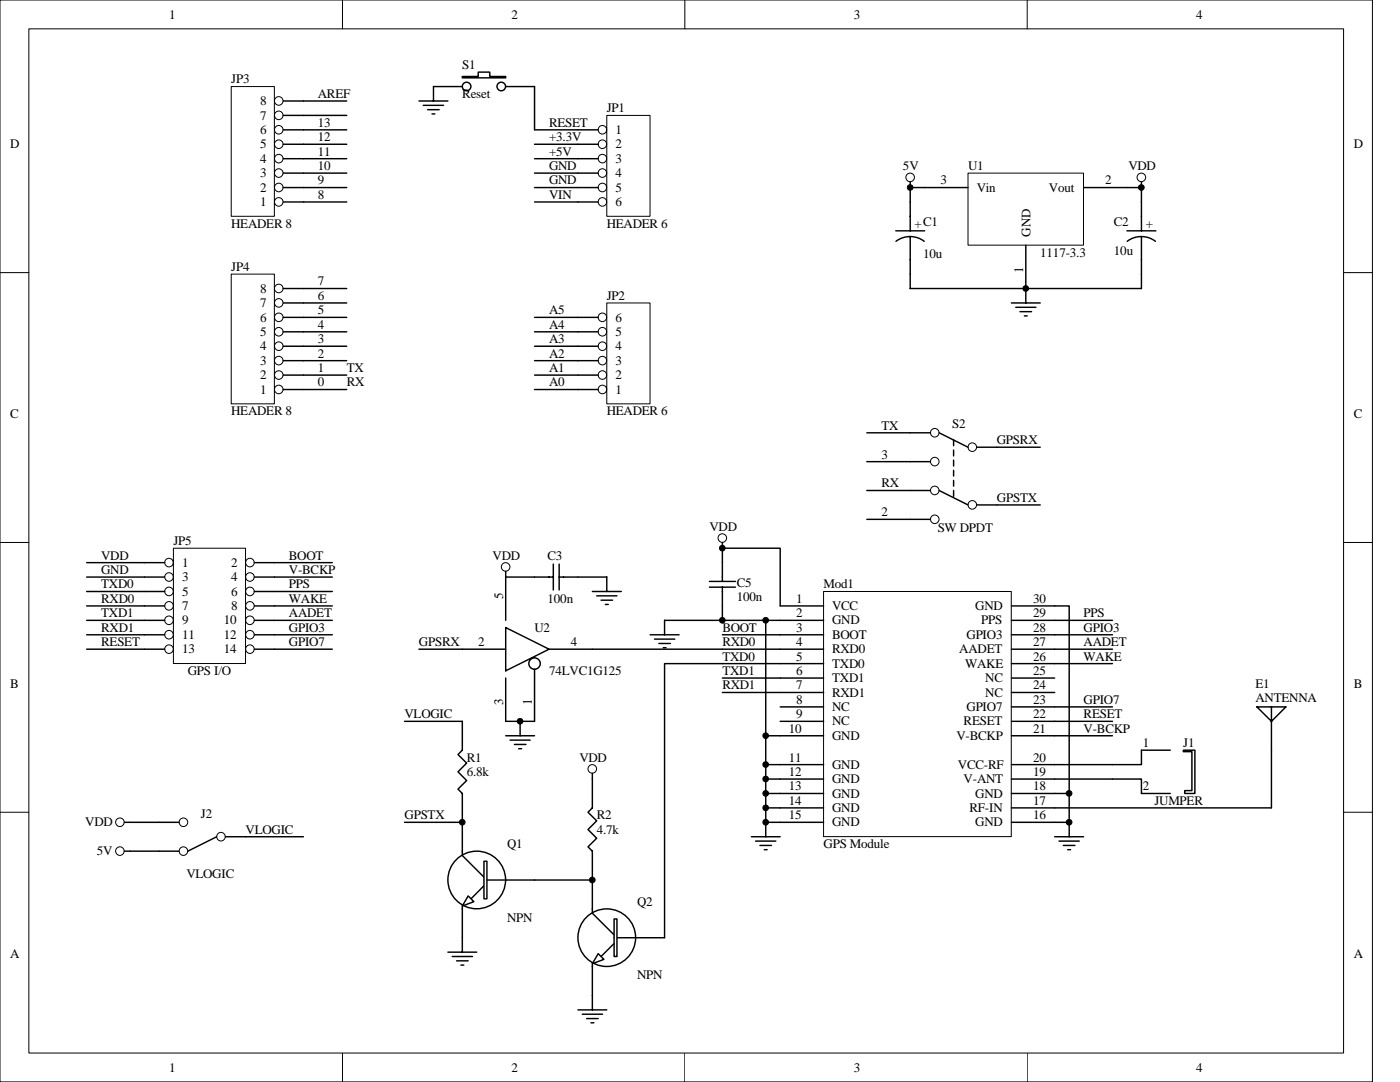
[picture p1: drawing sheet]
<svg xmlns="http://www.w3.org/2000/svg" width="279mm" height="216mm" viewBox="0 0 279 216" stroke-linecap="round" stroke-linejoin="round" font-family="sans-serif">
<g fill="none" stroke="#000" stroke-width=".2">
<path d="M0 0h273.9v215.9h-273.9zM5.8 5.8h262.3v204.3h-262.3zM68.3 0v5.8M136.7 0v5.8M205 0v5.8M0 54.4h5.8M268.2 54.4h5.7M0 108.2h5.8M268.2 108.2h5.7M0 162.1h5.8M268.2 162.1h5.7M68.3 210.1v5.8"/>
<path d="M136.7 210.1v5.8M205 210.1v5.8"/>
</g>
<path d="M164.4 118h37.4v48.9h-37.4z" fill="#fff"/>
<path d="M164.4 118h37.4v48.9h-37.4z" fill="none" stroke="#000" stroke-width=".2"/>
<g fill="none" stroke="#000" stroke-width=".29">
<path d="M155.7 120.9h8.7M155.7 126.7h8.7M155.7 129.5h8.7M155.7 132.4h8.7M155.7 135.3h8.7M155.7 138.2h8.7M164.4 123.8h-11.6v40.3h11.6M201.8 120.9h11.6v43.2h-11.6M201.8 123.8h8.7M201.8 126.7h8.7M201.8 129.5h8.7M201.8 132.4h8.7"/>
<path d="M201.8 135.3h8.7M201.8 138.2h8.7M152.8 146.8h11.6M152.8 152.6h11.6M152.8 155.4h11.6M152.8 158.3h11.6M155.7 141.1h8.7M155.7 143.9h8.7M201.8 141.1h8.7M201.8 143.9h8.7M201.8 146.8h8.7M201.8 152.6h8.7"/>
<path d="M201.8 155.4h8.7M201.8 158.3h11.6M149.9 167h5.8M150.8 167.8h4M151.7 168.7h2.3M152.5 169.5h.6M152.8 161.2h11.6M152.8 164.1v2.9M201.8 161.2h8.7M210.5 167h5.8M211.3 167.8h4.1M212.2 168.7h2.3"/>
<path d="M213.1 169.5h.6M213.4 164.1v2.9"/>
</g>
<path d="M46.2 17.3h8.6v25.9h-8.6z" fill="#fff"/>
<g fill="none" stroke="#000" stroke-width=".2">
<path d="M46.1 17.3h8.7v25.9h-8.7z"/>
<circle cx="55.6" cy="28.8" r=".86"/>
<circle cx="55.6" cy="34.5" r=".86"/>
<circle cx="55.6" cy="20.1" r=".86"/>
<circle cx="55.6" cy="23" r=".86"/>
<circle cx="55.6" cy="37.4" r=".86"/>
<circle cx="55.6" cy="31.7" r=".86"/>
<circle cx="55.6" cy="25.9" r=".86"/>
<circle cx="55.6" cy="40.3" r=".86"/>
</g>
<path d="M56.5 37.4h4.1M56.5 34.5h4.1M56.5 31.7h4.1M56.5 28.8h4.1M56.5 25.9h4.1M56.5 23h4.1M56.5 20.2h4.1M56.5 40.3h4.1" fill="none" stroke="#000" stroke-width=".29"/>
<path d="M46.2 54.7h8.6v25.9h-8.6z" fill="#fff"/>
<g fill="none" stroke="#000" stroke-width=".2">
<path d="M46.1 54.7h8.7v25.9h-8.7z"/>
<circle cx="55.6" cy="57.6" r=".86"/>
<circle cx="55.6" cy="74.8" r=".86"/>
<circle cx="55.6" cy="63.3" r=".86"/>
<circle cx="55.6" cy="72" r=".86"/>
<circle cx="55.6" cy="60.4" r=".86"/>
<circle cx="55.6" cy="66.2" r=".86"/>
<circle cx="55.6" cy="77.7" r=".86"/>
<circle cx="55.6" cy="69.1" r=".86"/>
</g>
<g fill="none" stroke="#000" stroke-width=".29">
<path d="M60.6 23h8.6M60.6 25.9h8.6M60.6 28.8h8.6M60.6 31.7h8.6M60.6 34.5h8.6M60.6 37.4h8.6M56.5 57.6h12.7M60.6 40.3h8.6M56.5 77.7h12.7M56.5 74.8h12.7M56.5 72h12.7M56.5 69.1h12.7"/>
<path d="M56.5 66.2h12.7M56.5 63.3h12.7M56.5 60.5h12.7"/>
</g>
<path d="M121.1 60.5h8.6v20.1h-8.6z" fill="#fff"/>
<g fill="none" stroke="#000" stroke-width=".2">
<path d="M121.1 60.5h8.6v20.1h-8.6z"/>
<circle cx="120.2" cy="71.9" r=".85"/>
<circle cx="120.2" cy="63.3" r=".85"/>
<circle cx="120.2" cy="74.8" r=".85"/>
<circle cx="120.2" cy="77.7" r=".85"/>
<circle cx="120.2" cy="66.2" r=".85"/>
<circle cx="120.2" cy="69.1" r=".85"/>
</g>
<path d="M115.3 77.7h4.1M115.3 74.8h4.1M115.3 72h4.1M115.3 69.1h4.1M115.3 66.2h4.1M115.3 63.3h4.1" fill="none" stroke="#000" stroke-width=".29"/>
<path d="M121.1 23.1h8.6v20.1h-8.6z" fill="#fff"/>
<g fill="none" stroke="#000" stroke-width=".2">
<path d="M121.1 23h8.6v20.2h-8.6z"/>
<circle cx="120.2" cy="28.8" r=".85"/>
<circle cx="120.2" cy="34.5" r=".85"/>
<circle cx="120.2" cy="31.6" r=".85"/>
<circle cx="120.2" cy="37.4" r=".85"/>
<circle cx="120.2" cy="25.9" r=".85"/>
<circle cx="120.2" cy="40.3" r=".85"/>
</g>
<path d="M86.5 17.3h5.8M100.9 17.3h5.8M106.7 25.9h12.7M106.7 34.5h12.7M115.3 28.8h4.1M115.3 31.7h4.1M115.3 37.4h4.1M106.7 40.3h12.7" fill="none" stroke="#000" stroke-width=".29"/>
<path d="M92.3 15.3h3.1v-.9h2.3v.9h3.2v.2h-8.6z" fill-rule="evenodd" fill="#fff" stroke="#000" stroke-width=".29"/>
<g fill="none" stroke="#000" stroke-width=".29">
<path d="M86.5 17.3v2.9M106.7 17.3v8.6M60.6 20.2h8.6M83.6 20.2h5.8M84.5 21h4M85.3 21.9h2.4M86.2 22.7h.6M106.7 31.7h8.6M106.7 37.4h8.6M106.7 28.8h8.6M106.7 63.3h8.6M106.7 66.2h8.6"/>
<path d="M106.7 69.1h8.6M106.7 72h8.6M106.7 74.8h8.6M106.7 77.7h8.6M100.9 114v9.8M100.9 115.1h9.5M110.4 112.6v5.1M111.6 115.1h9.5v2.9M111.6 112.6v5.1M118.2 118h5.8M119.1 118.9h4M120 119.8h2.3"/>
<path d="M141.6 117.2h5.2M141.6 116h5.2M144.2 116v-6.6h11.5v11.5M144.2 117.2v6.6h8.6M83.6 129.5h17.3M100.9 125.2l8.7 4.3-8.7 4.4zM106.7 133.6v10.3h-5.8v-8.6M109.6 129.5h8.6M120.8 120.6h.6M144.2 135.3h11.5M144.2 138.2h11.5M210.5 123.8h11.5"/>
<path d="M210.5 129.5h11.5M210.5 126.7h11.5M210.5 132.4h11.5M100.9 146.8h5.8M101.8 147.7h4M102.7 148.5h2.3M103.5 149.4h.6M103.8 143.9v2.9M210.5 143.9h11.5M210.5 146.8h11.5M210.5 141.1h11.5M210.5 152.6h11.5"/>
<path d="M210.5 155.4h11.5M227.8 149.7h5.8M227.8 158.3h5.8M250.8 141.1h5.8l-2.9 2.8zM253.7 141.1v8.6M210.5 161.2h43.2"/>
<circle cx="93.1" cy="17.3" r=".86"/>
<circle cx="100" cy="17.3" r=".86"/>
<circle cx="106.7" cy="132.4" r="1.14"/>
</g>
<circle cx="100.9" cy="113.1" r=".86" fill="none" stroke="#000" stroke-width=".2"/>
<path d="M236.2 149.7h2.3v8.6h-2.1v-.5h1.5v-7.8h-1.7z" fill-rule="evenodd" fill="#fff" stroke="#000" stroke-width=".29"/>
<g fill="none" stroke="#000" stroke-width=".29">
<path d="M184.5 37.4h-2.8v8.7M224.9 37.4h2.9v8.7M178.8 46.1h5.7M178.8 48.2a4.6 4.6 0 0 1 5.6 0M181.7 47.2v10.4h46.1v-10.4M204.7 57.6v2.9M224.9 46.1h5.8M225 48.2a4.6 4.6 0 0 1 5.6 0M201.8 60.5h5.8M202.7 61.3h4M203.6 62.2h2.3M204.4 63h.6"/>
<path d="M173 86.4h12.7M173 92.1h12.7M173 97.9h12.7M187.4 86.4l5.8 2.8M187.4 97.9l5.8 2.9M190.3 87.8v1.1M190.3 89.8v1.2M190.3 91.8v1.2M190.3 93.9v1.1M190.3 95.9v1.1M190.3 97.9v1.1M194.9 89.2h12.7"/>
<path d="M173 103.6h12.7M194.9 100.8h12.7M118.2 129.5h37.5M144.2 126.7h11.5M155.7 132.4h-23.1v54.7M222 155.4h5.8v2.9M227.8 149.7v2.9h-5.8M253.7 149.7v11.5"/>
</g>
<g fill="none" stroke="#000" stroke-width=".2">
<circle cx="186.6" cy="86.3" r=".86"/>
<circle cx="186.6" cy="92.1" r=".86"/>
<circle cx="186.6" cy="97.9" r=".86"/>
<circle cx="194" cy="89.2" r=".86"/>
<circle cx="186.6" cy="103.6" r=".86"/>
<circle cx="194" cy="100.7" r=".86"/>
</g>
<path d="M193.2 34.6h23v14.3h-23z" fill="#fff"/>
<g fill="none" stroke="#000" stroke-width=".2">
<path d="M193.2 34.5h23v14.4h-23z"/>
<circle cx="181.6" cy="35.4" r=".86"/>
<circle cx="227.8" cy="35.4" r=".86"/>
<circle cx="144.2" cy="107.4" r=".86"/>
</g>
<g fill="none" stroke="#000" stroke-width=".29">
<path d="M181.7 36.3v1.1M184.5 37.4h8.7M216.3 37.4h8.6M227.8 36.3v1.1M204.7 48.9v8.7M17.3 112.3h11.5M17.3 115.1h11.5M17.3 118h11.5M54.8 112.3h11.5M54.8 115.1h11.5M54.8 118h11.5M144.2 108.2v1.2"/>
<path d="M17.3 126.7h11.5M17.3 123.8h11.5M17.3 120.9h11.5M17.3 129.5h11.5M54.8 126.7h11.5M54.8 123.8h11.5M54.8 120.9h11.5M54.8 129.5h11.5M129.8 126.7h5.7M130.6 127.5h4.1M131.5 128.4h2.3M132.4 129.2h.5"/>
<path d="M144.2 123.8h-11.6v2.9"/>
</g>
<path d="M34.6 109.4h14.4v23h-14.4z" fill="#fff"/>
<g fill="none" stroke="#000" stroke-width=".2">
<path d="M34.6 109.4h14.4v23h-14.4z"/>
<circle cx="33.7" cy="112.3" r=".86"/>
<circle cx="33.7" cy="118" r=".86"/>
<circle cx="33.7" cy="115.1" r=".86"/>
<circle cx="49.9" cy="112.3" r=".86"/>
<circle cx="49.9" cy="118" r=".86"/>
<circle cx="49.9" cy="115.1" r=".86"/>
<circle cx="33.7" cy="126.6" r=".86"/>
<circle cx="33.7" cy="129.5" r=".86"/>
<circle cx="33.7" cy="123.8" r=".86"/>
<circle cx="33.7" cy="120.9" r=".86"/>
<circle cx="49.9" cy="129.5" r=".86"/>
<circle cx="49.9" cy="126.6" r=".86"/>
<circle cx="49.9" cy="120.9" r=".86"/>
<circle cx="49.9" cy="123.8" r=".86"/>
</g>
<g fill="none" stroke="#000" stroke-width=".29">
<path d="M28.8 112.3h4.1M28.8 115.1h4.1M28.8 118h4.1M50.8 112.3h4M50.8 115.1h4M50.8 118h4M28.8 120.9h4.1M28.8 123.8h4.1M28.8 126.7h4.1M28.8 129.5h4.1M50.8 120.9h4M50.8 123.8h4"/>
<path d="M50.8 126.7h4M50.8 129.5h4M118.2 175.6v6.6l4.4 4.3M118.2 192.3v6.3M122.6 187.1h10M122.6 188.3l-2.6 2.6"/>
</g>
<g fill="#000" stroke="#000" stroke-width=".2">
<circle cx="181.6" cy="37.4" r=".57"/>
<circle cx="227.8" cy="37.4" r=".57"/>
<circle cx="204.7" cy="57.6" r=".57"/>
</g>
<g fill="#fff" stroke="#000" stroke-width=".29">
<path d="M119.4 190.3l1.1 1.1-2.3 .9z"/>
<path d="M122.6 183.4h.5v7.5h-.5z" fill-rule="evenodd"/>
</g>
<g fill="none" stroke="#000" stroke-width=".29">
<path d="M92.3 164.1v6.6l4.3 4.3M96.6 175.6h10.1M96.6 176.7l-2.6 2.6M92.3 180.8v6.3"/>
<circle cx="121.1" cy="187.1" r="5.8"/>
</g>
<g fill="#fff" stroke="#000" stroke-width=".29">
<path d="M93.4 178.8l1.2 1.1-2.3 .9z"/>
<path d="M96.6 171.9h.6v7.4h-.6z" fill-rule="evenodd"/>
</g>
<g fill="none" stroke="#000" stroke-width=".29">
<path d="M80.7 143.9h11.6v5.8l-.9 .9 1.7 1.7-1.7 1.7 1.7 1.7-1.7 1.8 .9 .8v5.8h-11.6M118.2 154.3v6.9l-.9 .9 1.8 1.7-1.8 1.7 1.8 1.8-1.8 1.7 .9 .8v5.8h-11.5M24.8 164.1h11M24.8 169.8h11M43.2 167l-5.7 2.8M45 167h15.6M89.4 190h5.7M90.3 190.9h4M91.1 191.7h2.3M92 192.6h.6M92.3 187.1v2.9M118.2 198.6v2.9"/>
<path d="M115.3 201.5h5.8M116.2 202.4h4M117.1 203.2h2.3M117.9 204.1h.6"/>
<circle cx="95.1" cy="175.6" r="5.8"/>
</g>
<g fill="none" stroke="#000" stroke-width=".2">
<circle cx="118.2" cy="153.4" r=".86"/>
<circle cx="23.9" cy="164.1" r=".86"/>
<circle cx="23.9" cy="169.8" r=".86"/>
<circle cx="36.6" cy="169.8" r=".86"/>
<circle cx="36.6" cy="164.1" r=".86"/>
<circle cx="44.1" cy="166.9" r=".86"/>
</g>
<g fill="#000" stroke="#000" stroke-width=".2">
<circle cx="144.2" cy="109.4" r=".57"/>
<circle cx="144.2" cy="123.8" r=".57"/>
<circle cx="152.8" cy="123.8" r=".57"/>
<circle cx="103.8" cy="143.9" r=".57"/>
<circle cx="152.8" cy="152.6" r=".57"/>
<circle cx="152.8" cy="155.4" r=".57"/>
<circle cx="152.8" cy="158.3" r=".57"/>
<circle cx="152.8" cy="146.8" r=".57"/>
<circle cx="213.4" cy="158.3" r=".57"/>
<circle cx="92.3" cy="164.1" r=".57"/>
<circle cx="118.2" cy="175.6" r=".57"/>
<circle cx="152.8" cy="164.1" r=".57"/>
<circle cx="152.8" cy="161.2" r=".57"/>
<circle cx="213.4" cy="164.1" r=".57"/>
</g>
<g font-size="2.6">
<text x="33.7" y="3.7">1</text>
<text x="102.1" y="3.7">2</text>
<text x="170.4" y="3.7">3</text>
<text x="238.7" y="3.7">4</text>
<text x="46.1" y="16.7">JP3</text>
<text x="92.3" y="13.8">S1</text>
<text x="51.9" y="23.9">7</text>
<text x="51.9" y="21">8</text>
<text x="63.4" y="19.5">AREF</text>
<text x="92.3" y="19.5">Reset</text>
<text x="121.1" y="22.4">JP1</text>
<text x="2" y="29.6">D</text>
<text x="51.9" y="29.6">5</text>
<text x="51.9" y="26.7">6</text>
<text x="63.4" y="28.2">12</text>
<text x="63.4" y="25.3">13</text>
<text x="109.6" y="25.3">RESET</text>
<text x="109.6" y="28.2">+3.3V</text>
<text x="122.8" y="26.7">1</text>
<text x="122.8" y="29.6">2</text>
<text x="270.2" y="29.6">D</text>
<text x="51.9" y="35.4">3</text>
<text x="51.9" y="32.5">4</text>
<text x="63.4" y="33.9">10</text>
<text x="63.4" y="31.1">11</text>
<text x="109.6" y="33.9">GND</text>
<text x="109.6" y="31.1">+5V</text>
<text x="122.8" y="32.5">3</text>
<text x="122.8" y="35.4">4</text>
<text x="180.2" y="33.9">5V</text>
<text x="193.2" y="33.9">U1</text>
<text x="225.2" y="33.9">VDD</text>
<text x="51.9" y="41.1">1</text>
<text x="51.9" y="38.2">2</text>
<text x="63.4" y="39.7">8</text>
<text x="63.4" y="36.8">9</text>
<text x="109.6" y="39.7">VIN</text>
<text x="109.6" y="36.8">GND</text>
<text x="122.8" y="38.2">5</text>
<text x="122.8" y="41.1">6</text>
<text x="187.7" y="36.8">3</text>
<text x="194.9" y="38.2">Vin</text>
<text x="209.3" y="38.2">Vout</text>
<text x="220.6" y="36.8">2</text>
<text x="46.1" y="45.4">HEADER 8</text>
<text x="121.1" y="45.4">HEADER 6</text>
<text x="182.5" y="45.4">+C1</text>
<text x="205.7" y="47.2" transform="rotate(-90 205.7 47.2)">GND</text>
<text x="222.3" y="45.1">C2</text>
<text x="228.7" y="45.4">+</text>
<text x="184.3" y="51.5">10u</text>
<text x="207.6" y="51.2">1117-3.3</text>
<text x="222.3" y="50.9">10u</text>
<text x="46.1" y="54.1">JP4</text>
<text x="51.9" y="58.4">8</text>
<text x="63.4" y="59.8">6</text>
<text x="63.4" y="57">7</text>
<text x="121.1" y="59.8">JP2</text>
<text x="204.2" y="54.4" transform="rotate(-90 204.2 54.4)">1</text>
<text x="51.9" y="64.2">6</text>
<text x="51.9" y="61.3">7</text>
<text x="63.4" y="65.6">4</text>
<text x="63.4" y="62.7">5</text>
<text x="109.6" y="65.6">A4</text>
<text x="109.6" y="62.7">A5</text>
<text x="122.8" y="64.2">6</text>
<text x="51.9" y="69.9">4</text>
<text x="51.9" y="67">5</text>
<text x="63.4" y="71.4">2</text>
<text x="63.4" y="68.5">3</text>
<text x="109.6" y="71.4">A2</text>
<text x="109.6" y="68.5">A3</text>
<text x="122.8" y="69.9">4</text>
<text x="122.8" y="67">5</text>
<text x="51.9" y="75.7">2</text>
<text x="51.9" y="72.8">3</text>
<text x="63.4" y="77.1">0</text>
<text x="63.4" y="74.2">1</text>
<text x="69.2" y="77.1">RX</text>
<text x="69.2" y="74.2">TX</text>
<text x="109.6" y="77.1">A0</text>
<text x="109.6" y="74.2">A1</text>
<text x="122.8" y="75.7">2</text>
<text x="122.8" y="72.8">3</text>
<text x="2" y="83.4">C</text>
<text x="46.1" y="82.9">HEADER 8</text>
<text x="51.9" y="78.5">1</text>
<text x="121.1" y="82.9">HEADER 6</text>
<text x="122.8" y="78.5">1</text>
<text x="270.2" y="83.4">C</text>
<text x="175.9" y="85.7">TX</text>
<text x="190" y="85.4">S2</text>
<text x="198.9" y="88.6">GPSRX</text>
<text x="175.9" y="91.5">3</text>
<text x="175.9" y="97.3">RX</text>
<text x="198.9" y="100.1">GPSTX</text>
<text x="141.6" y="105.9">VDD</text>
<text x="175.9" y="103">2</text>
<text x="187.1" y="106.2">SW DPDT</text>
<text x="20.2" y="111.7">VDD</text>
<text x="34.6" y="108.8">JP5</text>
<text x="36.3" y="113.1">1</text>
<text x="46.1" y="113.1">2</text>
<text x="57.7" y="111.7">BOOT</text>
<text x="98.3" y="111.7">VDD</text>
<text x="109.3" y="111.7">C3</text>
<text x="20.2" y="114.5">GND</text>
<text x="20.2" y="117.4">TXD0</text>
<text x="36.3" y="116">3</text>
<text x="36.3" y="118.9">5</text>
<text x="46.1" y="116">4</text>
<text x="46.1" y="118.9">6</text>
<text x="57.7" y="117.4">PPS</text>
<text x="57.7" y="114.5">V-BCKP</text>
<text x="100.4" y="119.5" transform="rotate(-90 100.4 119.5)">5</text>
<text x="147" y="117.1">C5</text>
<text x="147" y="120">100n</text>
<text x="164.4" y="117.4">Mod1</text>
<text x="20.2" y="120.3">RXD0</text>
<text x="20.2" y="123.2">TXD1</text>
<text x="36.3" y="121.7">7</text>
<text x="36.3" y="124.6">9</text>
<text x="44.7" y="124.6">10</text>
<text x="46.1" y="121.7">8</text>
<text x="57.7" y="123.2">AADET</text>
<text x="57.7" y="120.3">WAKE</text>
<text x="109.3" y="120.3">100n</text>
<text x="158.9" y="120.3">1</text>
<text x="158.9" y="123.2">2</text>
<text x="166.1" y="121.7">VCC</text>
<text x="166.1" y="124.6">GND</text>
<text x="194.6" y="121.7">GND</text>
<text x="195.8" y="124.6">PPS</text>
<text x="206.2" y="120.3">30</text>
<text x="206.2" y="123.2">29</text>
<text x="216.3" y="123.2">PPS</text>
<text x="20.2" y="126">RXD1</text>
<text x="20.2" y="128.9">RESET</text>
<text x="36.3" y="127.5">11</text>
<text x="36.3" y="130.4">13</text>
<text x="44.7" y="127.5">12</text>
<text x="44.7" y="130.4">14</text>
<text x="57.7" y="128.9">GPIO7</text>
<text x="57.7" y="126">GPIO3</text>
<text x="83.6" y="128.9">GPSRX</text>
<text x="95.4" y="128.9">2</text>
<text x="106.7" y="126">U2</text>
<text x="113.9" y="128.9">4</text>
<text x="144.2" y="126">BOOT</text>
<text x="144.2" y="131.8">TXD0</text>
<text x="144.2" y="128.9">RXD0</text>
<text x="158.9" y="126">3</text>
<text x="158.9" y="128.9">4</text>
<text x="158.9" y="131.8">5</text>
<text x="166.1" y="127.5">BOOT</text>
<text x="166.1" y="130.4">RXD0</text>
<text x="191.5" y="130.4">AADET</text>
<text x="192.9" y="127.5">GPIO3</text>
<text x="206.2" y="131.8">26</text>
<text x="206.2" y="128.9">27</text>
<text x="206.2" y="126">28</text>
<text x="216.3" y="126">GPIO3</text>
<text x="216.3" y="128.9">AADET</text>
<text x="216.3" y="131.8">WAKE</text>
<text x="2" y="137.3">B</text>
<text x="37.5" y="134.7">GPS I/O</text>
<text x="109.6" y="134.7">74LVC1G125</text>
<text x="144.2" y="134.7">TXD1</text>
<text x="144.2" y="137.6">RXD1</text>
<text x="158.9" y="134.7">6</text>
<text x="158.9" y="137.6">7</text>
<text x="166.1" y="133.2">TXD0</text>
<text x="166.1" y="136.1">TXD1</text>
<text x="192.6" y="133.2">WAKE</text>
<text x="196.6" y="136.1">NC</text>
<text x="206.2" y="137.6">24</text>
<text x="206.2" y="134.7">25</text>
<text x="250.6" y="137.3">E1</text>
<text x="270.2" y="137.3">B</text>
<text x="80.7" y="143.3">VLOGIC</text>
<text x="100.4" y="140.8" transform="rotate(-90 100.4 140.8)">3</text>
<text x="106.2" y="140.8" transform="rotate(-90 106.2 140.8)">1</text>
<text x="158.9" y="140.4">8</text>
<text x="158.9" y="143.3">9</text>
<text x="166.1" y="139">RXD1</text>
<text x="166.1" y="141.9">NC</text>
<text x="192.9" y="141.9">GPIO7</text>
<text x="196.6" y="139">NC</text>
<text x="206.2" y="143.3">22</text>
<text x="206.2" y="140.4">23</text>
<text x="216.3" y="140.4">GPIO7</text>
<text x="216.3" y="143.3">RESET</text>
<text x="250.6" y="140.1">ANTENNA</text>
<text x="157.4" y="146.2">10</text>
<text x="166.1" y="144.8">NC</text>
<text x="166.1" y="147.6">GND</text>
<text x="190.9" y="147.6">V-BCKP</text>
<text x="192.3" y="144.8">RESET</text>
<text x="206.2" y="146.2">21</text>
<text x="216.3" y="146.2">V-BCKP</text>
<text x="228.1" y="149.1">1</text>
<text x="236.2" y="149.1">J1</text>
<text x="93.1" y="152">R1</text>
<text x="93.1" y="154.8">6.8k</text>
<text x="115.6" y="152">VDD</text>
<text x="157.4" y="152">11</text>
<text x="157.4" y="154.8">12</text>
<text x="166.1" y="153.4">GND</text>
<text x="191.2" y="153.4">VCC-RF</text>
<text x="206.2" y="152">20</text>
<text x="206.2" y="154.8">19</text>
<text x="157.4" y="157.7">13</text>
<text x="157.4" y="160.6">14</text>
<text x="166.1" y="156.3">GND</text>
<text x="166.1" y="159.2">GND</text>
<text x="192.3" y="156.3">V-ANT</text>
<text x="194.6" y="159.2">GND</text>
<text x="206.2" y="157.7">18</text>
<text x="206.2" y="160.6">17</text>
<text x="228.1" y="157.7">2</text>
<text x="230.4" y="160.6">JUMPER</text>
<text x="17" y="164.9">VDD</text>
<text x="40.1" y="163.2">J2</text>
<text x="49" y="166.3">VLOGIC</text>
<text x="80.7" y="163.5">GPSTX</text>
<text x="119.1" y="163.5">R2</text>
<text x="119.1" y="166.3">4.7k</text>
<text x="157.4" y="163.5">15</text>
<text x="166.1" y="162">GND</text>
<text x="166.1" y="164.9">GND</text>
<text x="193.5" y="162">RF-IN</text>
<text x="194.6" y="164.9">GND</text>
<text x="206.2" y="163.5">16</text>
<text x="19.3" y="170.7">5V</text>
<text x="101.2" y="169.2">Q1</text>
<text x="164.4" y="169.2">GPS Module</text>
<text x="37.2" y="175.3">VLOGIC</text>
<text x="101.2" y="183.9">NPN</text>
<text x="127.1" y="180.7">Q2</text>
<text x="2" y="191.1">A</text>
<text x="270.2" y="191.1">A</text>
<text x="127.1" y="195.4">NPN</text>
<text x="33.7" y="213.8">1</text>
<text x="102.1" y="213.8">2</text>
<text x="170.4" y="213.8">3</text>
<text x="238.7" y="213.8">4</text>
</g>
</svg>
